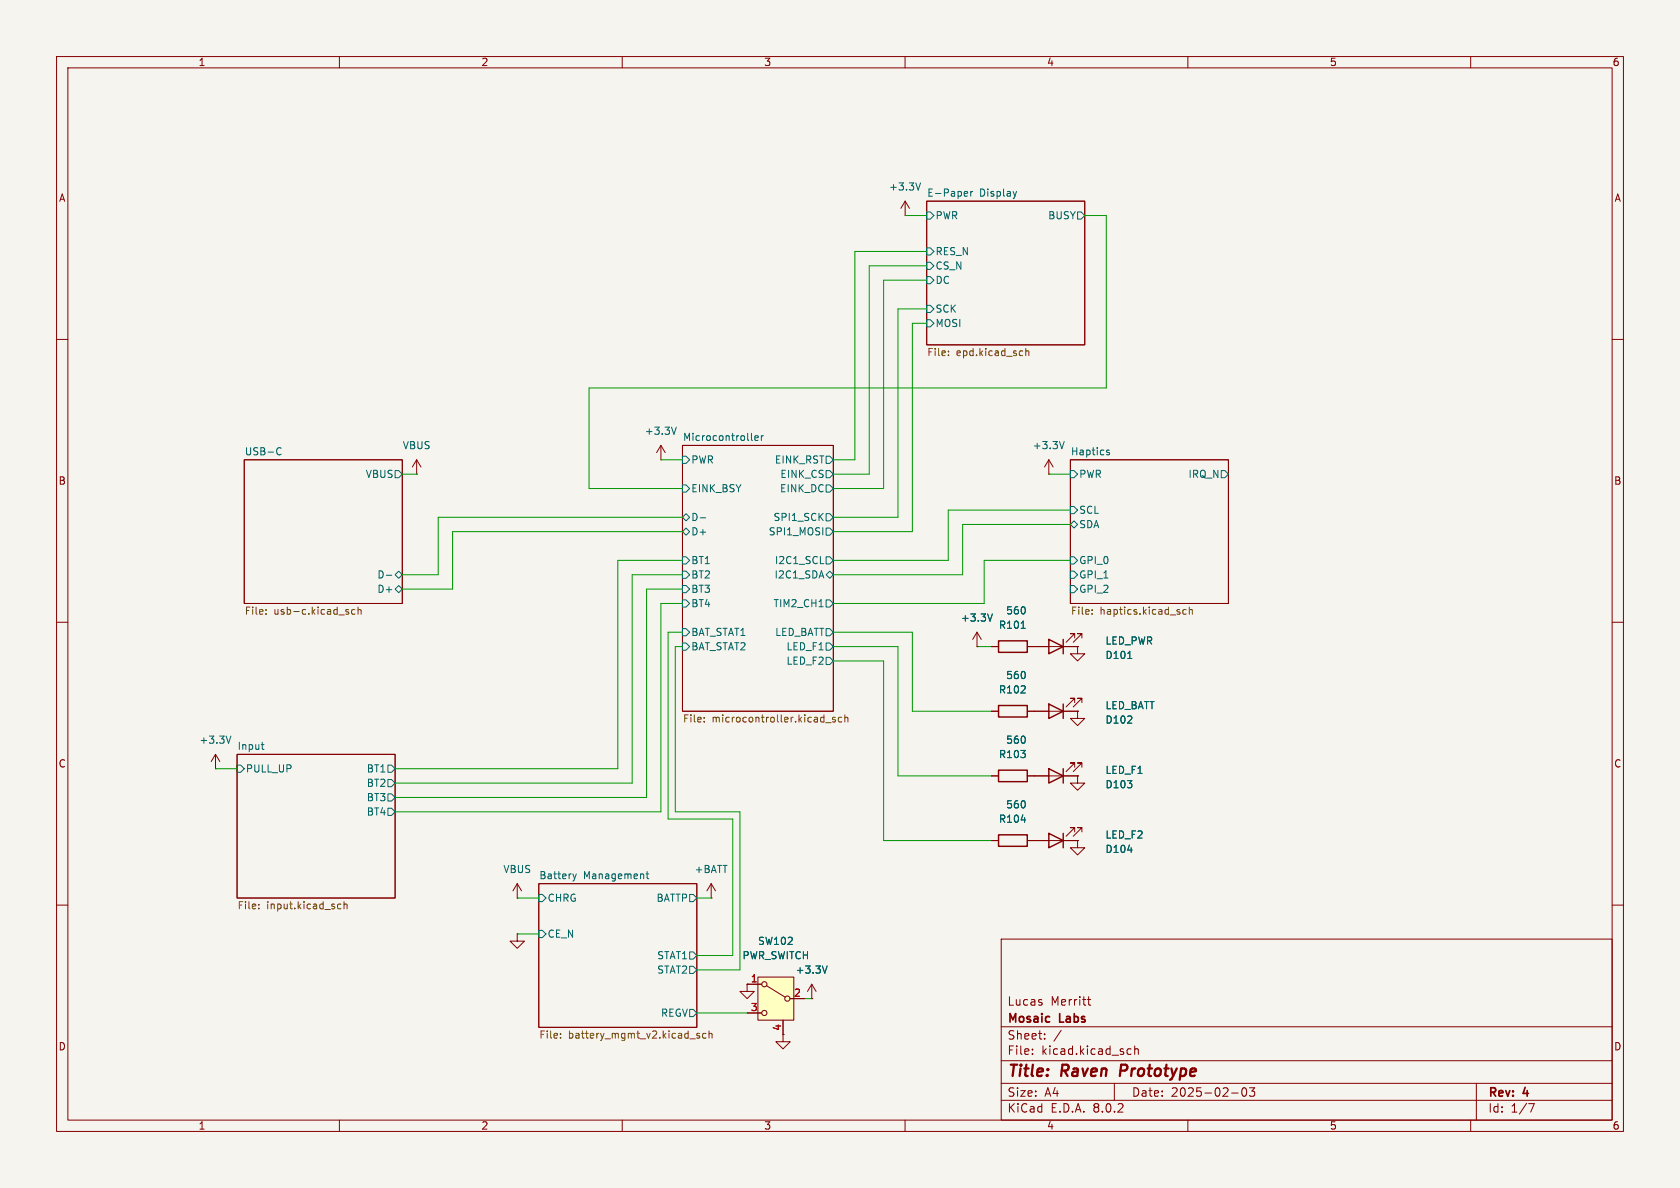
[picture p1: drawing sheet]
<svg xmlns="http://www.w3.org/2000/svg" width="297mm" height="210mm" viewBox="0 0 297 210" stroke-linecap="round" stroke-linejoin="round" font-family="sans-serif">
<path d="M0 0h297v210h-297z" fill="#f5f4ef" stroke="#f5f4ef" stroke-width=".18"/>
<g fill="none" stroke="#840000" stroke-width=".18">
<path d="M10 10h277v190h-277zM12 12h273v186h-273zM60 10v2M110 10v2M160 10v2M210 10v2M260 10v2M163.8 35.6h28v25.4h-28zM10 60h2M285 60h2M116.8 78.7l-.7 1.3M116.8 78.7v2.6"/>
<path d="M116.8 78.7l.8 1.3M120.6 78.7h26.7v47h-26.7zM43.2 81.3h27.9v25.4h-27.9zM73.7 83.8h.1M73.7 81.3l-.8 1.3M73.7 81.3v2.5M73.7 81.3l.7 1.3M116.8 81.3h.1M185.4 83.8h.1M185.4 81.3l-.7 1.3M185.4 81.3v2.5M185.4 81.3l.8 1.3"/>
<path d="M189.2 81.3h28v25.4h-28zM10 110h2M285 110h2M38.1 135.9h.1M38.1 133.4l-.8 1.2M38.1 133.4v2.5M38.1 133.4l.8 1.2M41.9 133.4h27.9v25.4h-27.9zM190.5 125.7v1.3h1.3l-1.3 1.3-1.3-1.3h1.3M190.5 125.7h.1M10 160h2M95.2 156.2h28v25.4h-28z"/>
<path d="M285 160h2M177 166h108v32h-108zM184.2 177.3v.3M192.2 176.7h.6M192.5 176.2v1.3l.3 .2M60 198v2M110 198v2M160 198v2M177 194.5h108M177 191.5h108M177 187.5h108M177 181.5h108"/>
<path d="M182.5 186.3v.1M182.5 185.5v.1M184.7 183.6v.1M184.7 182.8v.1M187.6 182.1l-1.3 2M197 191.5v3M199.4 186.3h.6M199.4 185.5h.6M200.6 185.5l.2-.1 .4 .1v.9M200.6 184.9v1.5M210 198v2M217.7 193.2h1.2"/>
<path d="M219.7 192.4l.2-.1a.81 .81 0 0 1 .6 .6 .81 .81 0 0 1-.3 .8l-.2 .1a.81 .81 0 0 1-.3-1.4zM220.9 192.3h.9l-.5 .6 .4 .1v.7l-.2 .1h-.4l-.2-.1M260 198v2M261 191.5v6.5M270.2 195.1h1l-.6 1.5"/>
</g>
<path d="M198.2 188.2l-.2 2" fill="none" stroke="#840000" stroke-width=".4"/>
<g fill="none" stroke="#006464" stroke-width=".18">
<path d="M163.8 37.5h.7l.6 .6-.6 .6h-.7zM170.9 33.8l.2 .3-.6 .2M171 34.6l-.1 .1M171.6 33.8v.9M172 33.8l-.4 .3M179.7 33.8l-.3 .9M190.5 37.5h.6l.7 .6-.7 .6h-.6zM163.8 48.9h.7l.6 .6-.6 .7h-.7zM163.8 54h.7l.6 .6-.6 .6h-.7zM163.8 56.5h.7l.6 .7-.6 .6h-.7zM163.8 43.8h.7l.6 .7-.6 .6h-.7zM163.8 46.4h.7l.6 .6-.6 .6h-.7z"/>
<path d="M49.1 79.2l.3-.1 .3 .2M119.6 75.5l-.5 1.3M132.8 77.7l.2 .2M133.5 77.4l.6-.1-.1-.2-.4-.1-.1 .2v.6h.5M134.6 77v.9M135 77l-.4 .3M188.1 78l-.4 1.3M195.7 79.9l.4 .1 .1 .2-.2 .2-.4-.1M195.7 79.6h.4M49.7 80.3l-.3 .1-.3-.1M69.8 83.2h.7l.6 .6-.6 .7h-.7zM120.6 80.6h.7l.6 .7-.6 .6h-.7z"/>
<path d="M120.6 85.7h.7l.6 .7-.6 .6h-.7zM120.6 98.4h.7l.6 .7-.6 .6h-.7zM120.6 91.4l.7-.6 .6 .6-.6 .7zM120.6 94l.7-.7 .6 .7-.6 .6zM123.8 91.5h1M145 99.6h.6M146 80.6h.7l.6 .7-.6 .6h-.7zM146 85.7h.7l.6 .7-.6 .6h-.7zM146 90.8h.7l.6 .6-.6 .7h-.7zM146 83.2h.7l.6 .6-.6 .7h-.7zM146 93.3h.7l.6 .7-.6 .6h-.7zM146 98.4h.7l.6 .7-.6 .6h-.7z"/>
<path d="M189.2 89.5h.7l.6 .7-.6 .6h-.7zM189.2 98.4h.7l.6 .7-.6 .6h-.7zM189.2 83.2h.7l.6 .6-.6 .7h-.7zM189.2 92.7l.7-.6 .6 .6-.6 .6zM215.9 83.2h.6l.7 .6-.7 .7h-.6zM68.3 101.7h1M69.8 101.6l.7-.6 .6 .6-.6 .6zM69.8 104.1l.7-.6 .6 .6-.6 .7zM120.6 103.5h.7l.6 .6-.6 .7h-.7zM120.6 101h.7l.6 .6-.6 .6h-.7zM120.6 106h.7l.6 .7-.6 .6h-.7zM120.6 113.7h.7l.6 .6-.6 .6h-.7z"/>
<path d="M120.6 111.1h.7l.6 .7-.6 .6h-.7zM144.8 107.3h.7M146 106h.7l.6 .7-.6 .6h-.7zM146 101.6l.7-.6 .6 .6-.6 .6zM146 113.7h.7l.6 .6-.6 .6h-.7zM146 116.2h.7l.6 .6-.6 .7h-.7zM146 111.1h.7l.6 .7-.6 .6h-.7zM189.2 101h.7l.6 .6-.6 .6h-.7zM189.2 103.5h.7l.6 .6-.6 .7h-.7zM40.8 130.1l-.4 1.3M41.9 135.3h.6l.7 .6-.7 .6h-.6zM46.2 131.6h.5"/>
<path d="M46.4 132.4l.3 .1M68.6 137.8h.6l.6 .6-.6 .7h-.6zM68.6 135.3h.6l.6 .6-.6 .6h-.6zM68.6 142.9h.6l.6 .6-.6 .6h-.6zM68.6 140.3h.6l.6 .7-.6 .6h-.6zM95.2 158.1h.7l.6 .7-.6 .6h-.7zM101.3 154.5l.3 .8M101.6 155.3l-.2 .4M101.9 154.5l-.3 .8M114.2 154.5h.5M114.4 154.1v1.1l.3 .1M121.9 158.1h.7l.6 .7-.6 .6h-.7z"/>
<path d="M95.2 164.5h.7l.6 .6-.6 .6h-.7zM121.9 170.8h.7l.6 .7-.6 .6h-.7zM121.9 168.3h.7l.6 .6-.6 .6h-.7zM121.9 178.4h.7l.6 .7-.6 .6h-.7z"/>
</g>
<g fill="none" stroke="#725600" stroke-width=".18">
<path d="M167.7 62.7v.2M167.7 62.1v.1M181.3 61.6v1.3M181.3 62.1l.2-.1 .3 .1 .1 .8M47 108.5v.1M47 107.8v.1M61.5 108.2l.2 .1-.2 .3M61.5 107.7l.1 .1M62.8 107.8l-.4-.1-.3 .3 .2 .5h.5M63.3 107.9l.2-.2 .3 .1v.8M63.3 107.3v1.3M193.1 108.5v.1"/>
<path d="M193.1 107.8v.1M209.7 107.8l-.4-.1-.2 .3 .1 .5h.5M210.3 107.9l.1-.2 .3 .1 .1 .8M210.3 107.3v1.3M124.5 127.5v.1M124.5 126.9v.1M146 127.8h.9M147.7 126.9l-.3-.1-.2 .2v.2l.5 .1v.3h-.5M148.8 126.9l-.4-.1-.2 .2 .1 .6h.5M149.4 126.9l.1-.1 .3 .1 .1 .7M149.4 126.4v1.2M45.8 159.9v.1"/>
<path d="M59.8 159.9h.5M60.8 159.9l.2-.1 .3 .1 .1 .8M60.8 159.4v1.3M45.8 160.5v.2M59.8 160.6h.5M99.1 183.4v.1M99.1 182.7v.2M123.7 182.7h-.3l-.2 .2v.1l.5 .2v.3h-.5M124.8 182.7h-.4l-.2 .2 .1 .6h.5M125.3 182.8l.2-.1h.3l.1 .8M125.3 182.2v1.3"/>
</g>
<path d="M134 172.7h6.3v7.6h-6.3z" fill="#ffffc2"/>
<g fill="none" stroke="#840000" stroke-width=".18">
<path d="M160 38.1h.1M160 35.6l-.7 1.2M160 35.6v2.5M160 35.6l.8 1.2M172.7 114.3h.1M172.7 111.8l-.7 1.2M172.7 111.8v2.5M172.7 111.8l.8 1.2M175.3 114.3h1.2M181.6 114.3h8.9M190 112.8v-.8h-.8h.8l-1.5 1.5M190.5 114.3v1.3h1.3l-1.3 1.2-1.3-1.2h1.3"/>
<path d="M190.5 114.3h.1M191.3 112.8v-.8h-.8h.8l-1.6 1.5M175.3 125.7h1.2M175.3 137.2h1.2M181.6 125.7h8.9M181.6 137.2h8.9M190 124.2v-.8h-.8h.8l-1.5 1.6M190 135.6v-.7h-.8h.8l-1.5 1.5M190.5 137.2v1.2h1.3l-1.3 1.3-1.3-1.3h1.3M190.5 137.2h.1M190.5 125.7h.1M191.3 124.2v-.8h-.8h.8l-1.6 1.6"/>
<path d="M191.3 135.6v-.7h-.8h.8l-1.6 1.5M91.4 158.8h.1M91.4 156.2l-.7 1.3M91.4 156.2v2.6M91.4 156.2l.8 1.3M125.7 158.8h.1M125.7 156.2l-.7 1.3M125.7 156.2v2.6M125.7 156.2l.8 1.3M175.3 148.6h1.2M181.6 148.6h8.9M190 147.1v-.8h-.8h.8l-1.5 1.5"/>
<path d="M190.5 148.6v1.3h1.3l-1.3 1.2-1.3-1.2h1.3M190.5 148.6h.1M191.3 147.1v-.8h-.8h.8l-1.6 1.5M91.4 165.1v1.3h1.3l-1.3 1.2-1.2-1.2h1.2M91.4 165.1h.1M132.1 174v1.3h1.2l-1.2 1.2-1.3-1.2h1.3M132.1 174h.1M132.1 174h2.5M132.1 179.1h2.5M134 172.7h6.3v7.6h-6.3zM135.5 174.2l3.3 2.1M139.7 176.5h2.5"/>
<path d="M143.5 176.5h.1M143.5 174l-.8 1.3M143.5 174v2.5M143.5 174l.8 1.3M138.4 180.3v3.9h1.3l-1.3 1.2-1.2-1.2h1.2"/>
<circle cx="135.1" cy="179.1" r=".46"/>
<circle cx="135.1" cy="174" r=".46"/>
<circle cx="139.2" cy="176.5" r=".46"/>
</g>
<path d="M162.7 32.3l-.4 1.3M175.4 108.5l-.4 1.3M180.5 111.1h.8M199.4 116.4h.7M180.5 144.9h.8M199.4 150.3h.8M146.2 170.8l-.4 1.2" fill="none" stroke="#006464" stroke-width=".18"/>
<path d="M176.5 113.3h5.1v2h-5.1zM185.4 113l2.6 1.3-2.6 1.3zM188 113v2.6M176.5 124.7h5.1v2h-5.1zM176.5 136.1h5.1v2.1h-5.1zM185.4 124.5l2.6 1.2-2.6 1.3zM185.4 135.9l2.6 1.3-2.6 1.2zM188 124.5v2.5M188 135.9v2.5M176.5 147.6h5.1v2h-5.1zM185.4 147.3l2.6 1.3-2.6 1.3zM188 147.3v2.6" fill="none" stroke="#840000" stroke-width=".25"/>
<g fill="none" stroke="#009600" stroke-width=".18">
<path d="M160 38.1h3.8M191.8 38.1h3.8v30.5h-91.5v17.8h16.5M163.8 44.5h-12.7v36.8h-3.8M163.8 49.5h-7.6v36.9h-8.9M163.8 57.2h-2.5v36.8h-14M163.8 54.6h-5.1v36.8h-11.4M163.8 47h-10.1v36.8h-6.4M71.1 83.8h2.6M116.8 81.3h3.8M120.6 91.4h-43.1v10.2h-6.4M120.6 99.1h-11.4v36.8h-39.4M120.6 94h-40.6v10.1h-8.9"/>
<path d="M185.4 83.8h3.8M189.2 99.1h-15.2v7.6h-26.7M189.2 92.7h-19v8.9h-22.9M189.2 90.2h-21.6v8.9h-20.3M120.6 106.7h-3.8v36.8h-47M120.6 114.3h-1.2v29.2h11.4v28h-7.6M120.6 111.8h-2.5v33h11.4v24.1h-6.3M120.6 104.1h-6.3v36.9h-44.5M120.6 101.6h-8.8v36.8h-42M147.3 114.3h11.4v22.9h16.6M147.3 116.8h8.9v31.8h19.1M147.3 111.8h14v13.9h14"/>
<path d="M172.7 114.3h2.6M38.1 135.9h3.8M91.4 158.8h3.8M123.2 158.8h2.5M91.4 165.1h3.8M123.2 179.1h8.9M142.2 176.5h1.3"/>
</g>
<g font-size="2.8" fill="#840000">
<text x="178" y="190.9">Title:</text>
<text x="187.7" y="190.9">Raven</text>
<text x="198.8" y="190.9">Prototype</text>
</g>
<g font-size="2.1" fill="#840000">
<text x="178" y="178">Lucas</text>
<text x="185.7" y="178">Merritt</text>
<text x="178" y="184">Sheet:</text>
<text x="178" y="181.2">Mosaic</text>
<text x="187.4" y="181.2">Labs</text>
<text x="178" y="186.7">File:</text>
<text x="184.1" y="186.7">kicad.kicad_sch</text>
<text x="178" y="196.9">KiCad</text>
<text x="178" y="194.1">Size:</text>
<text x="184.7" y="194.1">A4</text>
<text x="185.7" y="196.9">E.D.A.</text>
<text x="193.3" y="196.9">8.0.2</text>
<text x="200" y="194.1">Date:</text>
<text x="207" y="194.1">2025-02-03</text>
<text x="263" y="194.3">Rev:</text>
<text x="263" y="196.9">Id:</text>
<text x="267.1" y="196.9">1/7</text>
<text x="269.4" y="194.3">4</text>
</g>
<g font-size="1.8" fill="#840000">
<text x="35" y="11.9">1</text>
<text x="85" y="11.9">2</text>
<text x="135" y="11.9">3</text>
<text x="185" y="11.9">4</text>
<text x="235" y="11.9">5</text>
<text x="285" y="11.9">6</text>
<text x="10.3" y="35.9">A</text>
<text x="285.3" y="35.9">A</text>
<text x="10.3" y="85.9">B</text>
<text x="285.3" y="85.9">B</text>
<text x="10.3" y="135.9">C</text>
<text x="285.3" y="135.9">C</text>
<text x="10.3" y="185.9">D</text>
<text x="285.3" y="185.9">D</text>
<text x="35" y="199.9">1</text>
<text x="85" y="199.9">2</text>
<text x="135" y="199.9">3</text>
<text x="185" y="199.9">4</text>
<text x="235" y="199.9">5</text>
<text x="285" y="199.9">6</text>
</g>
<g font-size="1.8" fill="#006464">
<text x="157.1" y="33.9">+3.3V</text>
<text x="163.8" y="34.8">E-Paper</text>
<text x="173.2" y="34.8">Display</text>
<text x="165.3" y="39">PWR</text>
<text x="185.2" y="39">BUSY</text>
<text x="165.3" y="45.3">RES_N</text>
<text x="165.3" y="47.9">CS_N</text>
<text x="165.3" y="50.4">DC</text>
<text x="165.3" y="55.5">SCK</text>
<text x="165.3" y="58">MOSI</text>
<text x="113.9" y="77.1">+3.3V</text>
<text x="43.2" y="80.6">USB-C</text>
<text x="71.1" y="79.6">VBUS</text>
<text x="120.6" y="78">Microcontroller</text>
<text x="122.1" y="82.1">PWR</text>
<text x="136.9" y="82.1">EINK_RST</text>
<text x="182.5" y="79.6">+3.3V</text>
<text x="189.2" y="80.6">Haptics</text>
<text x="64.6" y="84.7">VBUS</text>
<text x="122.1" y="87.2">EINK_BSY</text>
<text x="137.8" y="87.2">EINK_DC</text>
<text x="137.9" y="84.7">EINK_CS</text>
<text x="190.7" y="84.7">PWR</text>
<text x="210" y="84.7">IRQ_N</text>
<text x="122.1" y="92.3">D-</text>
<text x="122.1" y="94.8">D+</text>
<text x="135.8" y="94.8">SPI1_MOSI</text>
<text x="136.6" y="92.3">SPI1_SCK</text>
<text x="190.7" y="91">SCL</text>
<text x="190.7" y="93.6">SDA</text>
<text x="122.1" y="99.9">BT1</text>
<text x="136.9" y="99.9">I2C1_SCL</text>
<text x="190.7" y="99.9">GPI_0</text>
<text x="66.6" y="102.5">D-</text>
<text x="66.6" y="105">D+</text>
<text x="122.1" y="105">BT3</text>
<text x="122.1" y="102.5">BT2</text>
<text x="122.1" y="107.5">BT4</text>
<text x="136.6" y="107.5">TIM2_CH1</text>
<text x="136.8" y="102.5">I2C1_SDA</text>
<text x="190.7" y="102.5">GPI_1</text>
<text x="190.7" y="105">GPI_2</text>
<text x="122.1" y="112.6">BAT_STAT1</text>
<text x="136.9" y="112.6">LED_BATT</text>
<text x="169.8" y="110.1">+3.3V</text>
<text x="176.5" y="111.4">R101</text>
<text x="177.8" y="108.8">560</text>
<text x="122.1" y="115.2">BAT_STAT2</text>
<text x="138.9" y="115.2">LED_F1</text>
<text x="138.9" y="117.7">LED_F2</text>
<text x="195.3" y="116.7">D101</text>
<text x="195.3" y="114.1">LED_PWR</text>
<text x="176.5" y="122.8">R102</text>
<text x="177.8" y="120.2">560</text>
<text x="195.3" y="125.6">LED_BATT</text>
<text x="35.2" y="131.7">+3.3V</text>
<text x="177.8" y="131.7">560</text>
<text x="195.3" y="128.1">D102</text>
<text x="41.9" y="132.6">Input</text>
<text x="43.4" y="136.8">PULL_UP</text>
<text x="64.7" y="136.8">BT1</text>
<text x="176.5" y="134.2">R103</text>
<text x="195.3" y="137">LED_F1</text>
<text x="64.7" y="139.3">BT2</text>
<text x="64.7" y="141.8">BT3</text>
<text x="177.8" y="143.1">560</text>
<text x="195.3" y="139.5">D103</text>
<text x="64.7" y="144.4">BT4</text>
<text x="176.5" y="145.6">R104</text>
<text x="195.3" y="148.4">LED_F2</text>
<text x="88.9" y="154.5">VBUS</text>
<text x="95.2" y="155.5">Battery</text>
<text x="103.1" y="155.5">Management</text>
<text x="122.7" y="154.5">+BATT</text>
<text x="195.3" y="151">D104</text>
<text x="96.7" y="159.6">CHRG</text>
<text x="116" y="159.6">BATTP</text>
<text x="96.7" y="166">CE_N</text>
<text x="133.9" y="167.2">SW102</text>
<text x="116.1" y="172.3">STAT2</text>
<text x="116.1" y="169.8">STAT1</text>
<text x="131.2" y="169.8">PWR_SWITCH</text>
<text x="140.6" y="172.3">+3.3V</text>
<text x="116.7" y="179.9">REGV</text>
</g>
<g font-size="1.8" fill="#725600">
<text x="163.8" y="63.3">File:</text>
<text x="169.1" y="63.3">epd.kicad_sch</text>
<text x="43.2" y="109">File:</text>
<text x="48.4" y="109">usb-c.kicad_sch</text>
<text x="189.2" y="109">File:</text>
<text x="194.5" y="109">haptics.kicad_sch</text>
<text x="120.6" y="128">File:</text>
<text x="125.9" y="128">microcontroller.kicad_sch</text>
<text x="41.9" y="161.1">File:</text>
<text x="47.1" y="161.1">input.kicad_sch</text>
<text x="95.2" y="183.9">File:</text>
<text x="100.5" y="183.9">battery_mgmt_v2.kicad_sch</text>
</g>
<g font-size="1.8" fill="#a90000">
<text x="132.6" y="173.7">1</text>
<text x="132.6" y="178.8">3</text>
<text x="140.3" y="176.3">2</text>
<text x="138.2" y="182.3" transform="rotate(-90 138.2 182.3)">4</text>
</g>
</svg>
